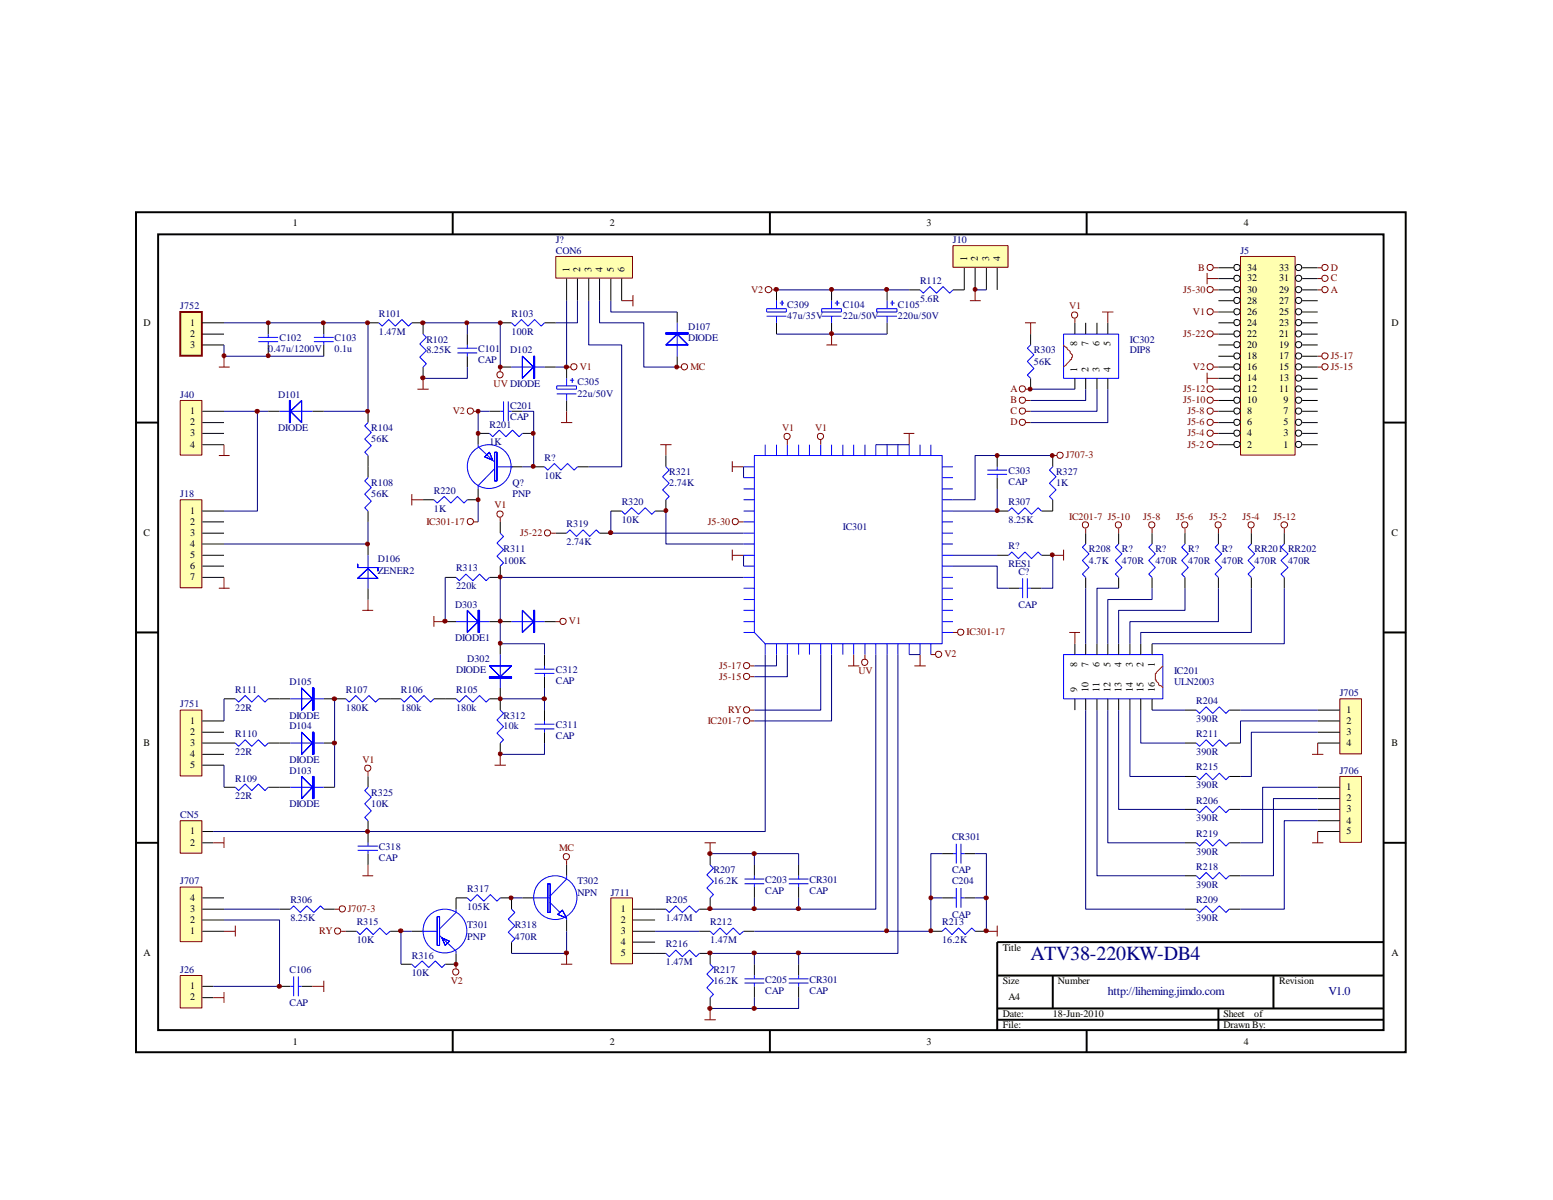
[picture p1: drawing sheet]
<svg xmlns="http://www.w3.org/2000/svg" width="279mm" height="216mm" viewBox="0 0 279 216" stroke-linecap="round" stroke-linejoin="round" font-family="sans-serif">
<g fill="none" stroke="#000" stroke-width=".35">
<path d="M24.5 38.2h228.4v151.1h-228.4zM81.4 38.2v4M138.5 38.2v4M195.5 38.2v4M28.4 42.2h220.5v143.1h-220.5zM24.5 76h3.9M249 76h4M24.5 113.8h3.9M249 113.8h4M24.5 151.6h3.9M249 151.6h4M179.4 175.5h69.6"/>
<path d="M189.4 175.5v5.9M229.1 175.5v5.9M249 169.5h-69.6v15.9M81.4 185.4v4M138.5 185.4v4M179.4 181.4h69.6M179.4 183.5h69.6M195.5 185.4v4M219.2 181.4v4"/>
</g>
<path d="M32.5 56.2h3.7v7.7h-3.7z" fill="#ffffb0"/>
<path d="M32.4 56.1h3.9v7.9h-3.9z" fill="none" stroke="#800000" stroke-width=".35"/>
<path d="M36.4 58.1h3.9M48.3 58.1v2M58.3 58.1v2M36.4 60.1h3.9M36.4 62.1h3.9M48.3 62.1v2M48.3 74h2M56.2 74h2.1M58.3 62.1v2" fill="none" stroke="#000" stroke-width=".18"/>
<path d="M46.5 60.7h3.5M46.5 61.5h3.5M48.3 60.1v.6M48.3 61.5v.6M50.3 74h5.9M56.5 60.7h3.5M56.5 61.5h3.5M58.3 60.1v.6M58.3 61.5v.6" fill="none" stroke="#00f" stroke-width=".18"/>
<path d="M52.1 72.1v3.9h.1v-3.9zM52.1 72.1v3.9h.1v-3.9z" fill="#00f" stroke="#00f" stroke-width=".18"/>
<path d="M52.2 74l2.1-1.9v3.9zM52.2 74l2.1-1.9v3.9z" fill-rule="evenodd" fill="#00f" stroke="#00f" stroke-width=".18"/>
<path d="M32.5 72.1h3.7v9.7h-3.7z" fill="#ffffb0"/>
<path d="M32.4 72.1h3.9v9.8h-3.9zM39.4 66h1.9M40.3 64.1v1.9M39.4 82h1.9M40.3 80v2" fill="none" stroke="#800000" stroke-width=".18"/>
<path d="M36.4 74h3.9M36.4 76h3.9M36.4 78h3.9M36.4 80h3.9" fill="none" stroke="#000" stroke-width=".18"/>
<path d="M40.3 58.1h25.9v15.9h-7.9M40.3 62.1v2h18M40.3 74h8" fill="none" stroke="#000080" stroke-width=".18"/>
<path d="M32.5 90h3.7v15.7h-3.7z" fill="#ffffb0"/>
<path d="M75.1 70h2M76.1 68.1v1.9M32.4 89.9h3.9v15.8h-3.9zM39.4 105.8h1.9M40.3 103.9v1.9M65.2 109.8h1.9M66.2 107.9v1.9" fill="none" stroke="#800000" stroke-width=".18"/>
<g fill="none" stroke="#000" stroke-width=".18">
<path d="M66.2 58.1h2M74.1 58.1h2v2M90 58.1h2M98 58.1h2M66.2 74v2M76.1 66v2.1M90 66h2M98 66h2M36.4 91.9h3.9M36.4 93.9h3.9M36.4 95.9h3.9M36.4 97.9h3.9"/>
<path d="M36.4 99.9h3.9M66.2 82v3.9M66.2 91.9v2M66.2 97.9v2M36.4 101.9h3.9M36.4 103.9h3.9M66.2 105.8v2.1"/>
</g>
<g fill="none" stroke="#00f" stroke-width=".18">
<path d="M68.2 58.1l.5 .6 1.2-1.2 1.2 1.2 1.2-1.2 1.2 1.2 .6-.6M92 58.1l.6 .6 1.2-1.2 1.2 1.2 1.2-1.2 1.2 1.2 .6-.6M66.2 76l-.6 .6 1.2 1.2-1.2 1.2 1.2 1.2-1.2 1.2 .6 .6M76.1 60.1l.6 .6-1.2 1.2 1.2 1.2-1.2 1.2 1.2 1.1-.6 .6M92 66h6M66.2 85.9l-.6 .6 1.2 1.2-1.2 1.2 1.2 1.3-1.2 1.2 .6 .5M66.2 99.9v5.9M133.8 99.9h1.9M133.8 97.9h1.9M133.8 95.9h1.9M133.8 93.9h1.9M133.8 91.9h1.9"/>
<path d="M133.8 89.9h1.9M133.8 88h1.9M133.8 85.9h1.9M133.8 84h1.9M135.7 82h33.8v33.8h-31.8l-2-2zM137.7 80v2M139.7 80v2M141.6 80v2M143.7 80v2M145.6 80v2M147.7 80v2M149.6 80v2"/>
<path d="M151.6 80v2M153.6 80v2M155.6 80v2M157.6 80v2M159.6 80v2M161.5 80v2M163.6 80v2M165.5 80v2M167.5 80v2M169.5 99.9h1.9M169.5 97.9h1.9M169.5 95.9h1.9"/>
<path d="M169.5 93.9h1.9M169.5 91.9h1.9M169.5 89.9h1.9M169.5 88h1.9M169.5 85.9h1.9M169.5 84h1.9M133.8 113.8h1.9M133.8 111.8h1.9M133.8 109.8h1.9M133.8 107.9h1.9M133.8 105.8h1.9M133.8 103.9h1.9"/>
<path d="M133.8 101.9h1.9M137.7 115.8v2M139.7 115.8v2M141.6 115.8v2M143.7 115.8v2M145.6 115.8v2M147.7 115.8v2M149.6 115.8v2M151.6 115.8v2M153.6 115.8v2M155.6 115.8v2M157.6 115.8v2"/>
<path d="M159.6 115.8v2M161.5 115.8v2M163.6 115.8v2M165.5 115.8v2M167.5 115.8v2M169.5 113.8h1.9M169.5 111.8h1.9M169.5 109.8h1.9M169.5 107.9h1.9M169.5 105.8h1.9M169.5 103.9h1.9M169.5 101.9h1.9"/>
</g>
<path d="M46.3 74v17.9h-6M66.2 93.9v4h-25.9" fill="none" stroke="#000080" stroke-width=".18"/>
<path d="M64.3 101.5v.6h3.7v.6v-.6h-3.7zM64.3 101.5v.6h3.7v.6v-.6h-3.7z" fill="#00f" stroke="#00f" stroke-width=".18"/>
<g fill="#00f" stroke="#00f" stroke-width=".18">
<path d="M64.3 104.1l1.9-1.8 1.8 1.8zM64.3 104.1l1.9-1.8 1.8 1.8z" fill-rule="evenodd"/>
<path d="M96 64.1v4h.2v-4zM96 64.1v4h.2v-4z" fill-rule="evenodd"/>
<path d="M94 64.1l2 1.9-2 2.1zM94 64.1l2 1.9-2 2.1z" fill-rule="evenodd"/>
</g>
<path d="M100.1 46.2h13.6v3.8h-13.6z" fill="#ffffb0"/>
<path d="M100 46.1h13.8v3.9h-13.8zM111.8 54.1h2.1M113.9 53.1v2" fill="none" stroke="#800000" stroke-width=".18"/>
<path d="M101.9 50.1v4M103.9 50.1v4M105.9 50.1v4M107.9 50.1v4M109.9 50.1v4M111.8 50.1v4M84.1 60.1v2M84.1 64.1v1.9" fill="none" stroke="#000" stroke-width=".18"/>
<circle cx="48.2" cy="64" r=".35" fill="#800000" stroke="#800000" stroke-width=".18"/>
<g fill="#800000" stroke="#800000" stroke-width=".18">
<circle cx="48.2" cy="58.1" r=".35"/>
<circle cx="58.2" cy="58.1" r=".35"/>
<circle cx="40.3" cy="64" r=".35"/>
<circle cx="66.1" cy="58.1" r=".35"/>
<circle cx="66.1" cy="74" r=".35"/>
<circle cx="66.1" cy="97.9" r=".35"/>
<circle cx="46.3" cy="74" r=".37"/>
<circle cx="76.1" cy="58.1" r=".37"/>
<circle cx="90" cy="58.1" r=".35"/>
<circle cx="76.1" cy="68" r=".37"/>
<circle cx="84" cy="58.1" r=".35"/>
</g>
<path d="M82.3 62.7h3.6M82.3 63.5h3.6M84.1 62.1v.6M84.1 63.5v.6" fill="none" stroke="#00f" stroke-width=".18"/>
<path d="M76.1 58.1h13.9v7.9M84.1 58.1v2M101.9 54.1v11.9h-1.9M103.9 54.1v4h-3.9M84.1 66v2.1h-8" fill="none" stroke="#000080" stroke-width=".18"/>
<path d="M110 161.6h3.7v11.7h-3.7z" fill="#ffffb0"/>
<path d="M126.7 151.6h2.1M127.8 151.6v2M109.9 161.5h3.9v11.9h-3.9zM177.5 167.6h1.9M179.4 166.5v2M126.7 183.5h2.1M127.8 181.4v2.1" fill="none" stroke="#800000" stroke-width=".18"/>
<g fill="none" stroke="#000" stroke-width=".18">
<path d="M127.8 153.6v2M135.7 155.6v2M135.7 159.6v1.9M143.7 155.6v2M143.7 159.6v1.9M169.5 153.6h1.9M173.5 153.6h1.9M113.9 163.6h5.9M113.9 165.5h4M113.9 167.6h4M113.9 169.5h4M113.9 171.5h5.9"/>
<path d="M125.8 167.6h2M125.8 171.5h2v2M127.8 161.5v2.1h-2M127.8 179.5v1.9M133.8 167.6h1.9M135.7 173.5v2M135.7 177.5v2M143.7 173.5v2M143.7 177.5v2M167.5 167.6h2M169.5 161.5h1.9M173.5 161.5h1.9"/>
<path d="M175.4 167.6h2.1"/>
</g>
<g fill="none" stroke="#00f" stroke-width=".18">
<path d="M127.8 155.6l.6 .6-1.2 1.2 1.2 1.2-1.2 1.2 1.2 1.2-.6 .5M133.9 158.2h3.6M133.9 159h3.6M135.7 157.6v.6M135.7 159v.6M141.9 158.2h3.6M141.9 159h3.6M143.7 157.6v.6M143.7 159v.6M171.4 153.6h.6M172 151.8v3.6M172 159.8v3.5"/>
<path d="M172.9 151.8v3.6M172.9 159.8v3.5M172.9 153.6h.6M119.8 163.6l.6 .6 1.2-1.2 1.2 1.2 1.2-1.2 1.2 1.2 .6-.6M119.8 171.5l.6 .6 1.2-1.2 1.2 1.2 1.2-1.2 1.2 1.2 .6-.6M127.8 167.6l.6 .5 1.1-1.1 1.2 1.1 1.2-1.1 1.2 1.1 .7-.5M127.8 173.5l.6 .6-1.2 1.2 1.2 1.1-1.2 1.3 1.2 1.2-.6 .6M133.9 176.1h3.6M133.9 176.9h3.6M135.7 175.5v.6M135.7 176.9v.6M141.9 176.1h3.6"/>
<path d="M141.9 176.9h3.6M143.7 175.5v.6M143.7 176.9v.6M169.5 167.6l.6-.6 1.2 1.1 1.2-1.1 1.2 1.1 1.1-1.1 .6 .6M171.4 161.5h.6M172.9 161.5h.6"/>
</g>
<g fill="none" stroke="#000080" stroke-width=".18">
<path d="M157.6 117.8v45.8h-29.8M159.6 117.8v49.8h-23.9M161.5 117.8v53.7h-33.7M127.8 153.6h15.9v2M135.7 153.6v2M169.5 153.6h-2v14h-7.9M175.4 153.6h2.1v14M117.9 167.6h7.9M135.7 161.5v2.1M135.7 171.5v2M135.7 179.5v1.9M143.7 179.5v1.9h-15.9"/>
<path d="M143.7 161.5v2.1M143.7 171.5v2M167.5 161.5h2M175.4 161.5h2.1"/>
</g>
<circle cx="127.7" cy="181.4" r=".37" fill="#800000" stroke="#800000" stroke-width=".18"/>
<g fill="#800000" stroke="#800000" stroke-width=".18">
<circle cx="135.7" cy="181.4" r=".37"/>
<circle cx="127.7" cy="153.6" r=".37"/>
<circle cx="135.7" cy="153.6" r=".37"/>
<circle cx="177.4" cy="167.5" r=".37"/>
<circle cx="177.4" cy="161.5" r=".37"/>
<circle cx="167.5" cy="161.5" r=".35"/>
</g>
<path d="M32.5 127.8h3.7v11.7h-3.7z" fill="#ffffb0"/>
<g fill="none" stroke="#800000" stroke-width=".18">
<path d="M101.9 66h.8M90 93.1v.8M78.1 110.8v2M78.1 111.8h2M100 111.8h.8M32.4 127.8h3.9v11.8h-3.9zM89 137.7h2M90 135.7v2"/>
<circle cx="103.2" cy="66" r=".57"/>
<circle cx="89.9" cy="92.5" r=".57"/>
<circle cx="101.3" cy="111.8" r=".57"/>
</g>
<g fill="none" stroke="#000" stroke-width=".18">
<path d="M90 93.9v2M80.1 111.8h1.9M80.1 103.9h1.9M88.1 111.8h3.9M90 101.9v2h-1.9M90 115.8v2M98 117.8v2M98 111.8h2M36.4 129.7h3.9M36.4 131.7h3.9M36.4 133.7h5.9M36.4 135.7h3.9"/>
<path d="M36.4 137.7h3.9M40.3 125.7h2M48.3 133.7h3.9M48.3 125.7h3.9M58.3 133.7h1.9M58.3 125.7h3.9M68.2 125.7h3.9M78.1 125.7h3.9M88.1 125.7h1.9M90 123.8v4M90 133.7v2M98 121.8v2"/>
<path d="M98 127.8v1.9M98 131.7v2M40.3 141.6h2M48.3 141.6h3.9M58.3 141.6h1.9"/>
</g>
<g fill="none" stroke="#00f" stroke-width=".18">
<path d="M90 95.9l.6 .6-1.2 1.2 1.2 1.2-1.2 1.2 1.2 1.2-.6 .6M82 103.9l.6 .6 1.2-1.2 1.3 1.2 1.2-1.2 1.2 1.2 .6-.6M82 111.8h6.1M90 117.8v6M92 111.8h6M98 119.8v.6M42.3 125.7l.6 .6 1.2-1.2 1.2 1.2 1.2-1.2 1.2 1.2 .6-.6M42.3 133.7l.6 .6 1.2-1.2 1.2 1.2 1.2-1.2 1.2 1.2 .6-.6M52.2 125.7h6.1M52.2 133.7h6.1M62.2 125.7l.6 .6 1.2-1.2 1.2 1.2 1.2-1.2 1.2 1.2 .6-.6M72.1 125.7l.6 .6 1.2-1.2 1.2 1.2 1.2-1.2 1.2 1.2 .6-.6"/>
<path d="M82 125.7l.6 .6 1.2-1.2 1.3 1.2 1.2-1.2 1.2 1.2 .6-.6M90 127.8l.6 .6-1.2 1.1 1.2 1.2-1.2 1.2 1.2 1.2-.6 .6M96.2 130.3h3.5M96.2 131.1h3.5M96.2 120.4h3.5M96.2 121.2h3.5M98 121.2v.6M98 129.7v.6M98 131.1v.6M42.3 141.6l.6 .6 1.2-1.1 1.2 1.1 1.2-1.1 1.2 1.1 .6-.6M52.2 141.6h6.1"/>
</g>
<path d="M56.2 123.8v4h.3v-4zM56.2 123.8v4h.3v-4z" fill="#00f" stroke="#00f" stroke-width=".18"/>
<g fill="#00f" stroke="#00f" stroke-width=".18">
<path d="M54.3 123.8l1.9 1.9-1.9 2.1zM54.3 123.8l1.9 1.9-1.9 2.1z" fill-rule="evenodd"/>
<path d="M56.2 131.7v4h.3v-4zM56.2 131.7v4h.3v-4z" fill-rule="evenodd"/>
<path d="M54.3 131.7l1.9 2-1.9 2zM54.3 131.7l1.9 2-1.9 2z" fill-rule="evenodd"/>
<path d="M56.2 139.7v4h.3v-4zM56.2 139.7v4h.3v-4z" fill-rule="evenodd"/>
<path d="M54.3 139.7l1.9 1.9-1.9 2.1zM54.3 139.7l1.9 1.9-1.9 2.1z" fill-rule="evenodd"/>
<path d="M88.1 121.8v.2h3.9v-.2zM88.1 121.8v.2h3.9v-.2z" fill-rule="evenodd"/>
<path d="M88.1 119.8h3.9l-2 2zM88.1 119.8h3.9l-2 2z" fill-rule="evenodd"/>
<path d="M86 109.8v4h.3v-4zM86 109.8v4h.3v-4z" fill-rule="evenodd"/>
<path d="M84.1 109.8l1.9 2-1.9 2zM84.1 109.8l1.9 2-1.9 2z" fill-rule="evenodd"/>
<path d="M96 109.8v4h.2v-4zM96 109.8v4h.2v-4z" fill-rule="evenodd"/>
<path d="M94 109.8l2 2-2 2zM94 109.8l2 2-2 2z" fill-rule="evenodd"/>
</g>
<path d="M80.1 103.9v7.9M133.8 103.9h-43.8v11.9h8v2M40.3 125.7v4M40.3 137.7v3.9M60.2 125.7v15.9M90 125.7h8v2.1M98 133.7v2h-8M98 123.8v1.9" fill="none" stroke="#000080" stroke-width=".18"/>
<g fill="#800000" stroke="#800000" stroke-width=".18">
<circle cx="97.9" cy="125.7" r=".37"/>
<circle cx="60.2" cy="125.7" r=".37"/>
<circle cx="90" cy="125.7" r=".35"/>
<circle cx="90" cy="135.6" r=".35"/>
<circle cx="60.2" cy="133.7" r=".37"/>
<circle cx="90" cy="115.7" r=".35"/>
<circle cx="90" cy="111.8" r=".35"/>
<circle cx="80.1" cy="111.8" r=".37"/>
<circle cx="90" cy="103.8" r=".35"/>
</g>
<path d="M223.3 46.2h9.6v35.6h-9.6z" fill="#ffffb0"/>
<path d="M223.2 46.1h9.8v35.8h-9.8z" fill="none" stroke="#800000" stroke-width=".18"/>
<g fill="none" stroke="#000" stroke-width=".18">
<path d="M219.2 58.1h2.8M219.2 56.1h2.8M219.2 54.1h2.8M219.2 52.2h2.8M219.2 50.1h2.8M219.2 48.2h2.8M234.3 58.1h2.8M234.3 56.1h2.8M234.3 54.1h2.8M234.3 52.2h2.8M234.3 50.1h2.8M234.3 48.2h2.8"/>
<path d="M219.2 78h2.8M219.2 76h2.8M219.2 74h2.8M219.2 72.1h2.8M219.2 70h2.8M219.2 68.1h2.8M219.2 66h2.8M219.2 64.1h2.8M219.2 62.1h2.8M219.2 60.1h2.8M234.3 78h2.8M234.3 76h2.8"/>
<path d="M234.3 74h2.8M234.3 72.1h2.8M234.3 70h2.8M234.3 68.1h2.8M234.3 66h2.8M234.3 64.1h2.8M234.3 62.1h2.8M234.3 60.1h2.8M219.2 80h2.8M234.3 80h2.8"/>
<circle cx="222.5" cy="48.1" r=".57"/>
<circle cx="222.5" cy="50.1" r=".57"/>
<circle cx="222.5" cy="56.1" r=".57"/>
<circle cx="222.5" cy="54" r=".57"/>
<circle cx="222.5" cy="52.1" r=".57"/>
<circle cx="222.5" cy="58" r=".57"/>
<circle cx="233.6" cy="48.1" r=".57"/>
<circle cx="233.6" cy="54" r=".57"/>
<circle cx="233.6" cy="50.1" r=".57"/>
<circle cx="233.6" cy="56.1" r=".57"/>
<circle cx="233.6" cy="52.1" r=".57"/>
<circle cx="233.6" cy="58" r=".57"/>
<circle cx="222.5" cy="66" r=".57"/>
<circle cx="222.5" cy="70" r=".57"/>
<circle cx="222.5" cy="77.9" r=".57"/>
<circle cx="222.5" cy="73.9" r=".57"/>
<circle cx="222.5" cy="62" r=".57"/>
<circle cx="222.5" cy="76" r=".57"/>
<circle cx="222.5" cy="64" r=".57"/>
<circle cx="222.5" cy="68" r=".57"/>
<circle cx="222.5" cy="72" r=".57"/>
<circle cx="222.5" cy="60.1" r=".57"/>
<circle cx="222.5" cy="80" r=".57"/>
<circle cx="233.6" cy="70" r=".57"/>
<circle cx="233.6" cy="77.9" r=".57"/>
<circle cx="233.6" cy="73.9" r=".57"/>
<circle cx="233.6" cy="66" r=".57"/>
<circle cx="233.6" cy="62" r=".57"/>
<circle cx="233.6" cy="76" r=".57"/>
<circle cx="233.6" cy="72" r=".57"/>
<circle cx="233.6" cy="60.1" r=".57"/>
<circle cx="233.6" cy="68" r=".57"/>
<circle cx="233.6" cy="80" r=".57"/>
<circle cx="233.6" cy="64" r=".57"/>
</g>
<path d="M241.1 139.8h3.8v11.7h-3.8z" fill="#ffffb0"/>
<path d="M241 139.7h3.9v11.9h-3.9z" fill="none" stroke="#800000" stroke-width=".18"/>
<path d="M237.1 141.6h3.9M237.1 143.7h3.9M237.1 145.6h3.9M237.1 147.7h3.9M237.1 149.6h3.9" fill="none" stroke="#000" stroke-width=".18"/>
<path d="M241.1 125.8h3.8v9.8h-3.8z" fill="#ffffb0"/>
<path d="M241 125.7h3.9v9.9h-3.9z" fill="none" stroke="#800000" stroke-width=".18"/>
<path d="M237.1 127.8h3.9M237.1 129.7h3.9M237.1 131.7h3.9M237.1 133.7h3.9" fill="none" stroke="#000" stroke-width=".18"/>
<path d="M171.5 44.3h9.8v3.7h-9.8z" fill="#ffffb0"/>
<path d="M171.4 44.2h10v3.9h-10z" fill="none" stroke="#800000" stroke-width=".18"/>
<path d="M173.5 48.2v4M175.4 48.2v4M177.5 48.2v4M179.4 48.2v4" fill="none" stroke="#000" stroke-width=".18"/>
<path d="M32.5 159.7h3.7v9.6h-3.7z" fill="#ffffb0"/>
<path d="M32.4 159.6h3.9v9.8h-3.9z" fill="none" stroke="#800000" stroke-width=".18"/>
<path d="M36.4 167.6h3.9M36.4 165.5h3.9M36.4 163.6h3.9M36.4 161.5h3.9" fill="none" stroke="#000" stroke-width=".18"/>
<path d="M32.5 147.7h3.7v5.7h-3.7z" fill="#ffffb0"/>
<path d="M32.4 147.7h3.9v5.8h-3.9z" fill="none" stroke="#800000" stroke-width=".18"/>
<path d="M36.4 149.6h2M36.4 151.6h2" fill="none" stroke="#000" stroke-width=".18"/>
<path d="M32.5 175.6h3.7v5.7h-3.7z" fill="#ffffb0"/>
<g fill="none" stroke="#800000" stroke-width=".18">
<path d="M138.9 52.2h.8M174.5 54.1h1.9M175.4 52.2v1.9M184.4 58.1h2M185.4 58.1v2M193.4 57.3v.8M198.3 56.1h2M199.3 56.1v2M217.2 49.1v2M217.2 50.1h2M218.4 52.2h.8M218.4 56.1h.8"/>
<path d="M218.4 48.2h.8M237.1 52.2h.7M237.1 50.1h.7M237.1 48.2h.7M85.3 74h.7M90 66v.9M100.9 76h2.1M101.9 74v2M121.8 66h.8M141.6 79.2v.8M147.7 79.2v.8M148.7 62.1h1.9"/>
<path d="M149.6 60.1v2M162.6 78h1.9M163.6 78v2M184.6 70h.8M184.6 76h.8M184.6 74h.8M184.6 72.1h.8M217.2 67.1v1.9M217.2 68.1h2M218.4 70h.8M218.4 78h.8M218.4 76h.8"/>
<path d="M218.4 74h.8M218.4 72.1h.8M218.4 66h.8M218.4 60.1h.8M237.1 66h.7M237.1 64.1h.7M74.1 88.9v2M74.1 89.9h2M85.3 93.9h.7M99.1 95.9h.9M118.8 80h2M119.8 80v2"/>
<path d="M131.7 83v1.9M131.7 98.9v1.9M131.7 84h2.1M131.7 99.9h2.1M132.9 93.9h.9M189.4 99.9h1.9M189.4 82h.8M191.3 98.9v1.9M195.3 95.1v.8M201.3 95.1v.8M207.3 95.1v.8M213.2 95.1v.8"/>
<path d="M218.4 80h.8M219.2 95.1v.8M225.1 95.1v.8M231.1 95.1v.8M135 119.8h.7M152.6 119.8h2M153.6 117.8v2M155.6 117.8v.8M164.5 119.8h2M165.5 117.8v2M167.5 117.8h.8M171.4 113.8h.9"/>
<path d="M192.4 113.8h1.9M193.4 113.8v2M66.2 138.9v.8M135 121.8h.7M135 129.7h.7M135 127.8h.7M236.1 135.7h2M237.1 133.7v2M38.4 151.6h1.9M40.3 150.6v2M65.2 157.6h1.9M66.2 155.6v2"/>
<path d="M101.9 154.8v.8M236.1 151.6h2M237.1 149.6v2M32.4 175.5h3.9v5.9h-3.9zM38.4 179.5h1.9M40.3 178.5v1.9M40.3 167.6h2M42.3 166.5v2M56.2 177.5h2.1M58.3 176.4v2.1M60.2 163.6h.8M61.4 167.6h.8"/>
<path d="M82 173.5v.8M100.9 173.5h2.1M101.9 171.5v2"/>
<circle cx="138.3" cy="52.1" r=".58"/>
<circle cx="193.3" cy="56.7" r=".57"/>
<circle cx="217.7" cy="48.1" r=".57"/>
<circle cx="217.7" cy="56.1" r=".57"/>
<circle cx="217.7" cy="52.1" r=".57"/>
<circle cx="238.4" cy="48.1" r=".57"/>
<circle cx="238.4" cy="50.1" r=".57"/>
<circle cx="238.4" cy="52.1" r=".57"/>
<circle cx="84.6" cy="73.9" r=".57"/>
<circle cx="89.9" cy="67.4" r=".57"/>
<circle cx="123.1" cy="66" r=".57"/>
<circle cx="141.6" cy="78.5" r=".57"/>
<circle cx="147.6" cy="78.5" r=".57"/>
<circle cx="183.9" cy="70" r=".57"/>
<circle cx="183.9" cy="73.9" r=".57"/>
<circle cx="183.9" cy="76" r=".57"/>
<circle cx="183.9" cy="72" r=".57"/>
<circle cx="217.7" cy="70" r=".57"/>
<circle cx="217.7" cy="66" r=".57"/>
<circle cx="217.7" cy="73.9" r=".57"/>
<circle cx="217.7" cy="77.9" r=".57"/>
<circle cx="217.7" cy="76" r=".57"/>
<circle cx="217.7" cy="60.1" r=".57"/>
<circle cx="217.7" cy="72" r=".57"/>
<circle cx="217.7" cy="80" r=".57"/>
<circle cx="238.4" cy="66" r=".57"/>
<circle cx="238.4" cy="64" r=".57"/>
<circle cx="84.6" cy="93.8" r=".57"/>
<circle cx="98.5" cy="95.9" r=".57"/>
<circle cx="132.3" cy="93.8" r=".57"/>
<circle cx="190.7" cy="81.9" r=".57"/>
<circle cx="195.3" cy="94.4" r=".57"/>
<circle cx="201.2" cy="94.4" r=".57"/>
<circle cx="207.2" cy="94.4" r=".57"/>
<circle cx="213.1" cy="94.4" r=".57"/>
<circle cx="219.1" cy="94.4" r=".57"/>
<circle cx="225.1" cy="94.4" r=".57"/>
<circle cx="231.1" cy="94.4" r=".58"/>
<circle cx="134.3" cy="119.8" r=".57"/>
<circle cx="155.6" cy="119.2" r=".57"/>
<circle cx="168.8" cy="117.7" r=".57"/>
<circle cx="172.8" cy="113.7" r=".57"/>
<circle cx="66.1" cy="138.2" r=".57"/>
<circle cx="134.3" cy="127.7" r=".57"/>
<circle cx="134.3" cy="129.7" r=".57"/>
<circle cx="134.3" cy="121.7" r=".57"/>
<circle cx="101.9" cy="154.1" r=".57"/>
<circle cx="60.7" cy="167.5" r=".57"/>
<circle cx="61.6" cy="163.5" r=".57"/>
<circle cx="82" cy="174.9" r=".57"/>
</g>
<g fill="none" stroke="#000" stroke-width=".18">
<path d="M121.8 56.1v2M139.7 52.2v1.9M139.7 58.1v2M149.6 52.2v1.9M149.6 58.1v2M159.6 52.2v1.9M159.6 58.1v2M163.6 52.2h1.9M171.4 52.2h2.1M193.4 58.1v2M195.3 58.1v2M197.4 58.1v2"/>
<path d="M199.3 58.1v2M88.1 78h-2.1v2M88.1 74h1.9M92 74h2M94 78h2M101.9 66v2.1M101.9 72.1v1.9M121.8 64.1v1.9M185.4 60.1v2M185.4 68.1v1.9M193.4 68.1v1.9M195.3 68.1v1.9"/>
<path d="M197.4 68.1v1.9M199.3 68.1v1.9M76.1 89.9h2M86 88v1.9h-1.9M92 84h2M96 84h2M100 95.9h1.9M103.9 84h2M107.9 95.9h2M109.9 91.9h1.9M119.8 89.9v2h-1.9M119.8 82v2"/>
<path d="M179.4 91.9h2M179.4 99.9h2M179.4 82v2M179.4 85.9v2.1M187.4 99.9h2M189.4 89.9v2h-2M189.4 82v2M195.3 95.9v2M201.3 95.9v2M207.3 95.9v2M213.2 95.9v2M219.2 95.9v2"/>
<path d="M225.1 95.9v2M231.1 95.9v2M181.4 105.8h2M185.4 105.8h2M193.4 115.8v2M195.3 103.9v1.9M195.3 115.8v2M197.4 115.8v2M199.3 115.8v2M201.3 103.9v1.9M201.3 115.8v2M203.3 115.8v2"/>
<path d="M205.2 115.8v2M207.3 103.9v1.9M207.3 115.8v2M213.2 103.9v1.9M219.2 103.9v1.9M225.1 103.9v1.9M231.1 103.9v1.9M66.2 139.7v1.9M193.4 125.7v2.1M195.3 125.7v2.1M197.4 125.7v2.1M199.3 125.7v2.1"/>
<path d="M201.3 125.7v2.1M203.3 125.7v2.1M205.2 125.7v2.1M207.3 125.7v2.1M213.2 127.8h2M213.2 133.7h2M213.2 139.7h2M221.1 127.8h2.1M221.1 133.7h2.1M221.1 139.7h2.1M66.2 147.7v3.9M66.2 153.6v2"/>
<path d="M101.9 155.6v2M213.2 145.6h2M213.2 151.6h2M213.2 157.6h2M221.1 145.6h2.1M221.1 151.6h2.1M221.1 157.6h2.1M36.4 177.5h2M36.4 179.5h2M50.3 177.5h1.9M50.3 163.6h1.9M54.3 177.5h1.9"/>
<path d="M58.3 163.6h1.9M62.2 167.6h2M70.2 167.6h1.9M72.1 173.5h2M74.1 167.6h2M82 171.5v2h-1.9M84.1 161.5h-2.1v2.1M90 161.5h2v2.1M92 169.5v2M94 161.5h2M101.9 165.5v2.1M213.2 163.6h2"/>
<path d="M221.1 163.6h2.1"/>
</g>
<g fill="none" stroke="#000080" stroke-width=".18">
<path d="M105.9 54.1v8h5.9v21.9h-5.9M107.9 54.1v4h7.9v7.9h6M109.9 54.1v2h11.9M139.7 52.2h23.9M175.4 52.2h2.1M88.1 74h-2.1v4M94 74h2v10h-2M139.7 60.1h19.9M185.4 70h8M195.3 70v2.1h-9.9M197.4 70v4h-12M199.3 70v6h-13.9"/>
<path d="M86 89.9v4M109.9 91.9v4h23.9M119.8 91.9v6h14M133.8 84v1.9M133.8 99.9v2M157.6 80h6M171.4 99.9h8M179.4 88v3.9h-8M189.4 99.9v5.9h-2M189.4 82h-14v7.9h-4M137.7 117.8v31.8h-99.3M139.7 117.8v2h-4"/>
<path d="M141.6 117.8v4h-5.9M147.7 117.8v10h-12M149.6 117.8v11.9h-13.9M163.6 117.8h1.9M171.4 101.9h8v3.9h2M195.3 105.8v10M201.3 105.8h-3.9v10M207.3 105.8v2.1h-8v7.9M213.2 105.8v4h-11.9v6M219.2 105.8v6h-15.9v4M225.1 105.8v8h-19.9v2M231.1 105.8v10h-23.8"/>
<path d="M195.3 127.8v35.8h17.9M197.4 127.8v29.8h15.8M199.3 127.8v23.8h13.9M201.3 127.8v17.8h11.9M203.3 127.8v11.9h9.9M205.2 127.8v5.9h8M207.3 127.8h5.9M223.2 127.8h13.9M237.1 129.7h-13.9v4M237.1 131.7h-12v8h-1.9M223.2 145.6h13.9M237.1 141.6h-9.9v10h-4"/>
<path d="M237.1 143.7h-8v13.9h-5.9M237.1 147.7h-6v15.9h-7.9M40.3 165.5h10v12h-11.9M40.3 163.6h10M74.1 167.6h-2v5.9M92 161.5h2M101.9 167.6v3.9h-9.9"/>
</g>
<g fill="none" stroke="#00f" stroke-width=".18">
<path d="M121.8 58.1v6M137.9 56.9h3.6M137.9 55.5h3.6v.6h-3.6zM139.7 54.1v1.4M139.7 56.9v1.2M140.3 54.5h.8M140.7 54.1v.8M147.8 56.9h3.6M147.8 55.5h3.6v.6h-3.6zM149.6 54.1v1.4M149.6 56.9v1.2M150.2 54.5h.8"/>
<path d="M150.6 54.1v.8M157.7 55.5h3.7v.6h-3.7zM157.7 56.9h3.7M159.6 54.1v1.4M159.6 56.9v1.2M160.2 54.5h.8M160.5 54.1v.8M165.5 52.2l.6 .5 1.2-1.1 1.2 1.1 1.2-1.1 1.2 1.1 .5-.5M88.1 78l.5 .6 1.2-1.2 1.2 1.2 1.2-1.2 1.2 1.2 .6-.6M90 74h.6M90.6 72.2v3.6M91.4 74h.6"/>
<path d="M91.4 72.2v3.6M100.2 69.4h3.5v.6h-3.5zM100.2 70.9h3.5M101.9 68.1v1.3M101.9 70.9v1.2M102.5 68.4h.8M103 68.1v.7M185.4 62.1l-.6 .6 1.2 1.1-1.2 1.2 1.2 1.3-1.2 1.2 .6 .6M191.3 60.1h10v8h-10zM78.1 89.9l.6 .6 1.2-1.2 1.2 1.2 1.2-1.2 1.2 1.2 .6-.6M86 80v.3l3 2.8M89 84.3l-3 3.1v.6"/>
<path d="M89.4 84h2.8M98 84l.6 .6 1.1-1.2 1.2 1.2 1.2-1.2 1.2 1.2 .6-.6M101.9 95.9l.6-.6 1.2 1.2 1.2-1.2 1.2 1.2 1.2-1.2 .6 .6M111.8 91.9l.6 .6 1.2-1.1 1.3 1.1 1.2-1.1 1.2 1.1 .6-.6M119.8 84l.6 .6-1.2 1.2 1.2 1.2-1.2 1.1 1.2 1.2-.6 .6M177.6 84.6h3.6M177.6 85.3h3.6M179.4 84v.6M179.4 85.3v.6M181.4 99.9l.6-.6 1.2 1.2 1.2-1.2 1.2 1.2 1.2-1.2 .6 .6M181.4 91.9l.6-.5 1.2 1.1 1.2-1.1 1.2 1.1 1.2-1.1 .6 .5M189.4 84l-.6 .6 1.2 1.2-1.2 1.2 1.2 1.1-1.2 1.2 .6 .6"/>
<path d="M195.3 97.9l-.6 .6 1.2 1.2-1.2 1.1 1.2 1.3-1.2 1.2 .6 .6M201.3 97.9l-.6 .6 1.1 1.2-1.1 1.1 1.1 1.3-1.1 1.2 .6 .6M207.3 97.9l-.6 .6 1.2 1.2-1.2 1.1 1.2 1.3-1.2 1.2 .6 .6M213.2 97.9l-.6 .6 1.2 1.2-1.2 1.1 1.2 1.3-1.2 1.2 .6 .6M219.2 97.9l-.6 .6 1.2 1.2-1.2 1.1 1.2 1.3-1.2 1.2 .6 .6M225.1 97.9l-.6 .6 1.2 1.2-1.2 1.1 1.2 1.3-1.2 1.2 .6 .6M231.1 97.9l-.6 .6 1.2 1.2-1.2 1.1 1.2 1.3-1.2 1.2 .6 .6M183.4 105.8h.6M184 104.1v3.5M184.8 105.8h.6M184.8 104.1v3.5M191.3 117.8h17.9v7.9h-17.9z"/>
<path d="M215.2 127.8l.6 .6 1.2-1.2 1.2 1.2 1.2-1.2 1.2 1.2 .5-.6M215.2 133.7l.6 .6 1.2-1.2 1.2 1.2 1.2-1.2 1.2 1.2 .5-.6M215.2 139.7l.6 .6 1.2-1.2 1.2 1.2 1.2-1.2 1.2 1.2 .5-.6M64.3 152.2h3.7M64.3 153h3.7M66.2 141.6l-.6 .6 1.2 1.2-1.2 1.2 1.2 1.3-1.2 1.2 .6 .6M66.2 151.6v.6M66.2 153v.6M101.9 157.6v.6l-2.9 3M215.2 145.6l.6 .6 1.2-1.2 1.2 1.2 1.2-1.2 1.2 1.2 .5-.6M215.2 151.6l.6 .6 1.2-1.2 1.2 1.2 1.2-1.2 1.2 1.2 .5-.6M215.2 157.6l.6 .6 1.2-1.2 1.2 1.2 1.2-1.2 1.2 1.2 .5-.6"/>
<path d="M52.2 163.6l.6-.6 1.2 1.2 1.2-1.2 1.3 1.2 1.2-1.2 .6 .6M52.2 177.5h.6M52.8 175.7v3.5M53.7 177.5h.6M53.7 175.7v3.5M64.2 167.6l.6 .5 1.2-1.1 1.1 1.1 1.2-1.1 1.2 1.1 .7-.5M74.1 173.5l.6 .6 1.2-1.2 1.2 1.2 1.2-1.2 1.2 1.2 .6-.6M75.9 167.6h2.8M79.1 168.3l2.9 2.8v.4M82 163.6v.6l-2.9 2.9M84.1 161.5l.6 .6 1.2-1.1 1.1 1.1 1.2-1.1 1.2 1.1 .6-.6M92 163.6l.6 .6-1.2 1.2 1.2 1.1-1.2 1.2 1.2 1.2-.6 .6"/>
<path d="M96 161.5h3M99 162.4l1.8 1.8M101.9 165.2v.3M215.2 163.6l.6 .6 1.2-1.2 1.2 1.2 1.2-1.2 1.2 1.2 .5-.6"/>
<circle cx="88" cy="83.9" r="4"/>
<circle cx="80" cy="167.5" r="4"/>
<circle cx="99.9" cy="161.5" r="3.9"/>
</g>
<path d="M191.3 62.1l.2 .2 .4 .2 .2 .4 .4 .3v.3l.3 .2v.1h.2l-.2 .9h-.3v.2l-1.2 1.1M209.2 119.8l-.9 .9a1.42 1.42 0 0 0-.4 1.5v.1h.1v.3l.4 .3v.3l.2 .2h.3l.3 .4" fill="none" stroke="#f00" stroke-width=".18"/>
<circle cx="185.3" cy="70" r=".35" fill="#800000" stroke="#800000" stroke-width=".18"/>
<g fill="#800000" stroke="#800000" stroke-width=".18">
<circle cx="101.9" cy="66" r=".37"/>
<circle cx="127.7" cy="163.5" r=".37"/>
<circle cx="135.7" cy="163.5" r=".37"/>
<circle cx="143.6" cy="163.5" r=".37"/>
<circle cx="127.7" cy="171.4" r=".37"/>
<circle cx="143.6" cy="171.4" r=".37"/>
<circle cx="135.7" cy="171.4" r=".37"/>
<circle cx="167.5" cy="167.5" r=".35"/>
<circle cx="159.5" cy="167.5" r=".35"/>
<circle cx="119.8" cy="91.9" r=".35"/>
<circle cx="90" cy="66" r=".35"/>
<circle cx="189.3" cy="99.8" r=".35"/>
<circle cx="66.1" cy="149.6" r=".35"/>
<circle cx="109.9" cy="95.8" r=".37"/>
<circle cx="175.4" cy="52.1" r=".35"/>
<circle cx="159.5" cy="52.1" r=".35"/>
<circle cx="149.6" cy="52.1" r=".35"/>
<circle cx="149.6" cy="60" r=".35"/>
<circle cx="139.7" cy="52.1" r=".37"/>
<circle cx="82" cy="173.5" r=".35"/>
<circle cx="91.9" cy="161.5" r=".35"/>
<circle cx="101.9" cy="171.4" r=".37"/>
<circle cx="72.1" cy="167.5" r=".37"/>
<circle cx="121.7" cy="66" r=".35"/>
<circle cx="50.3" cy="177.5" r=".37"/>
<circle cx="179.4" cy="81.9" r=".35"/>
<circle cx="179.4" cy="91.9" r=".35"/>
<circle cx="189.3" cy="81.9" r=".35"/>
<circle cx="95.9" cy="83.9" r=".35"/>
<circle cx="86" cy="89.9" r=".35"/>
<circle cx="95.9" cy="78" r=".35"/>
<circle cx="86" cy="74" r=".35"/>
<circle cx="86" cy="78" r=".35"/>
</g>
<g fill="#00f" stroke="#00f" stroke-width=".18">
<path d="M119.8 59.9v.2h4v-.2zM119.8 59.9v.2h4v-.2z" fill-rule="evenodd"/>
<path d="M119.8 62.1l2-2 2 2zM119.8 62.1l2-2 2 2z" fill-rule="evenodd"/>
<path d="M98.6 159v5.2h.4v-5.2zM98.6 159v5.2h.4v-5.2z" fill-rule="evenodd"/>
<path d="M100.3 164.5l1.6 .7-.7-1.5zM100.3 164.5l1.6 .7-.7-1.5z" fill-rule="evenodd"/>
<path d="M78.7 164.9v5.2h.4v-5.2zM78.7 164.9v5.2h.4v-5.2z" fill-rule="evenodd"/>
<path d="M79.5 168.7l.6 1.4 .8-.8zM79.5 168.7l.6 1.4 .8-.8z" fill-rule="evenodd"/>
<path d="M89 81.4v5.1h.4v-5.1zM89 81.4v5.1h.4v-5.1z" fill-rule="evenodd"/>
<path d="M87.2 82.2l1.4 .6-.5-1.4zM87.2 82.2l1.4 .6-.5-1.4z" fill-rule="evenodd"/>
</g>
<text font-size="3.6" fill="#000080" x="185.4" y="172.6">ATV38-220KW-DB4</text>
<g font-size="2.2" fill="#000080">
<text x="199.3" y="179.1">http://liheming.jimdo.com</text>
<text x="239" y="179.1">V1.0</text>
</g>
<g font-size="1.8">
<text x="52.7" y="40.7">1</text>
<text x="109.7" y="40.7">2</text>
<text x="166.7" y="40.7">3</text>
<text x="223.8" y="40.7">4</text>
<text x="174" y="47" transform="rotate(-90 174 47)">1</text>
<text x="175.9" y="47" transform="rotate(-90 175.9 47)">2</text>
<text x="178" y="47" transform="rotate(-90 178 47)">3</text>
<text x="179.9" y="47" transform="rotate(-90 179.9 47)">4</text>
<text x="102.4" y="48.9" transform="rotate(-90 102.4 48.9)">1</text>
<text x="104.4" y="48.9" transform="rotate(-90 104.4 48.9)">2</text>
<text x="106.4" y="48.9" transform="rotate(-90 106.4 48.9)">3</text>
<text x="108.4" y="48.9" transform="rotate(-90 108.4 48.9)">4</text>
<text x="110.4" y="48.9" transform="rotate(-90 110.4 48.9)">5</text>
<text x="112.4" y="48.9" transform="rotate(-90 112.4 48.9)">6</text>
<text x="224.4" y="52.7">30</text>
<text x="224.4" y="50.6">32</text>
<text x="224.4" y="48.7">34</text>
<text x="230.1" y="52.7">29</text>
<text x="230.1" y="50.6">31</text>
<text x="230.1" y="48.7">33</text>
<text x="25.8" y="58.6">D</text>
<text x="34.2" y="58.6">1</text>
<text x="224.4" y="58.6">24</text>
<text x="224.4" y="56.6">26</text>
<text x="224.4" y="54.6">28</text>
<text x="230.1" y="58.6">23</text>
<text x="230.1" y="56.6">25</text>
<text x="230.1" y="54.6">27</text>
<text x="250.4" y="58.6">D</text>
<text x="34.2" y="60.6">2</text>
<text x="34.2" y="62.6">3</text>
<text x="193.8" y="62.3" transform="rotate(-90 193.8 62.3)">8</text>
<text x="195.8" y="62.3" transform="rotate(-90 195.8 62.3)">7</text>
<text x="197.8" y="62.3" transform="rotate(-90 197.8 62.3)">6</text>
<text x="199.8" y="62.3" transform="rotate(-90 199.8 62.3)">5</text>
<text x="224.4" y="64.6">18</text>
<text x="224.4" y="62.6">20</text>
<text x="224.4" y="60.6">22</text>
<text x="230.1" y="64.6">17</text>
<text x="230.1" y="62.6">19</text>
<text x="230.1" y="60.6">21</text>
<text x="193.8" y="66.9" transform="rotate(-90 193.8 66.9)">1</text>
<text x="195.8" y="66.9" transform="rotate(-90 195.8 66.9)">2</text>
<text x="197.8" y="66.9" transform="rotate(-90 197.8 66.9)">3</text>
<text x="199.8" y="66.9" transform="rotate(-90 199.8 66.9)">4</text>
<text x="224.4" y="70.5">12</text>
<text x="224.4" y="68.6">14</text>
<text x="224.4" y="66.5">16</text>
<text x="230.1" y="70.5">11</text>
<text x="230.1" y="68.6">13</text>
<text x="230.1" y="66.5">15</text>
<text x="34.2" y="74.5">1</text>
<text x="34.2" y="76.5">2</text>
<text x="224.4" y="76.5">6</text>
<text x="224.4" y="74.5">8</text>
<text x="224.4" y="72.6">10</text>
<text x="230.9" y="76.5">5</text>
<text x="230.9" y="74.5">7</text>
<text x="230.9" y="72.6">9</text>
<text x="34.2" y="78.5">3</text>
<text x="34.2" y="80.5">4</text>
<text x="224.4" y="80.5">2</text>
<text x="224.4" y="78.5">4</text>
<text x="230.9" y="80.5">1</text>
<text x="230.9" y="78.5">3</text>
<text x="34.2" y="92.5">1</text>
<text x="34.2" y="94.4">2</text>
<text x="25.8" y="96.4">C</text>
<text x="34.2" y="96.4">3</text>
<text x="34.2" y="98.4">4</text>
<text x="34.2" y="100.4">5</text>
<text x="250.4" y="96.4">C</text>
<text x="34.2" y="102.4">6</text>
<text x="34.2" y="104.4">7</text>
<text x="193.8" y="120" transform="rotate(-90 193.8 120)">8</text>
<text x="195.8" y="120" transform="rotate(-90 195.8 120)">7</text>
<text x="197.8" y="120" transform="rotate(-90 197.8 120)">6</text>
<text x="199.8" y="120" transform="rotate(-90 199.8 120)">5</text>
<text x="201.8" y="120" transform="rotate(-90 201.8 120)">4</text>
<text x="203.8" y="120" transform="rotate(-90 203.8 120)">3</text>
<text x="205.7" y="120" transform="rotate(-90 205.7 120)">2</text>
<text x="207.8" y="120" transform="rotate(-90 207.8 120)">1</text>
<text x="193.8" y="124.5" transform="rotate(-90 193.8 124.5)">9</text>
<text x="195.8" y="124.5" transform="rotate(-90 195.8 124.5)">10</text>
<text x="197.8" y="124.5" transform="rotate(-90 197.8 124.5)">11</text>
<text x="199.8" y="124.5" transform="rotate(-90 199.8 124.5)">12</text>
<text x="201.8" y="124.5" transform="rotate(-90 201.8 124.5)">13</text>
<text x="203.8" y="124.5" transform="rotate(-90 203.8 124.5)">14</text>
<text x="205.7" y="124.5" transform="rotate(-90 205.7 124.5)">15</text>
<text x="207.8" y="124.5" transform="rotate(-90 207.8 124.5)">16</text>
<text x="34.2" y="130.2">1</text>
<text x="242.2" y="128.3">1</text>
<text x="242.2" y="130.2">2</text>
<text x="25.8" y="134.2">B</text>
<text x="34.2" y="132.2">2</text>
<text x="34.2" y="134.2">3</text>
<text x="34.2" y="136.2">4</text>
<text x="242.2" y="132.2">3</text>
<text x="242.2" y="134.2">4</text>
<text x="250.4" y="134.2">B</text>
<text x="34.2" y="138.2">5</text>
<text x="242.2" y="142.2">1</text>
<text x="242.2" y="144.2">2</text>
<text x="242.2" y="146.1">3</text>
<text x="242.2" y="148.2">4</text>
<text x="34.2" y="150.1">1</text>
<text x="34.2" y="152.1">2</text>
<text x="242.2" y="150.1">5</text>
<text x="34.2" y="166">2</text>
<text x="34.2" y="164.1">3</text>
<text x="34.2" y="162.1">4</text>
<text x="111.7" y="164.1">1</text>
<text x="111.7" y="166">2</text>
<text x="25.8" y="172">A</text>
<text x="34.2" y="168.1">1</text>
<text x="111.7" y="168.1">3</text>
<text x="111.7" y="170">4</text>
<text x="111.7" y="172">5</text>
<text x="180.4" y="171">Title</text>
<text x="250.4" y="172">A</text>
<text x="34.2" y="178">1</text>
<text x="180.4" y="177">Size</text>
<text x="190.3" y="177">Number</text>
<text x="230.1" y="177">Revision</text>
<text x="34.2" y="180">2</text>
<text x="180.4" y="183">Date:</text>
<text x="180.4" y="185">File:</text>
<text x="181.4" y="180">A4</text>
<text x="189.4" y="183">18-Jun-2010</text>
<text x="220.1" y="183">Sheet</text>
<text x="220.1" y="185">Drawn By:</text>
<text x="225.6" y="183">of</text>
<text x="52.7" y="188">1</text>
<text x="109.7" y="188">2</text>
<text x="166.7" y="188">3</text>
<text x="223.8" y="188">4</text>
</g>
<g font-size="1.8" fill="#000080">
<text x="100" y="43.7">J?</text>
<text x="100" y="45.7">CON6</text>
<text x="171.4" y="43.7">J10</text>
<text x="223.2" y="45.7">J5</text>
<text x="165.5" y="51.1">R112</text>
<text x="32.4" y="55.6">J752</text>
<text x="68.2" y="57.1">R101</text>
<text x="92" y="57.1">R103</text>
<text x="123.8" y="59.4">D107</text>
<text x="141.6" y="55.5">C309</text>
<text x="141.6" y="57.4">47u/35V</text>
<text x="151.6" y="55.5">C104</text>
<text x="151.6" y="57.4">22u/50V</text>
<text x="161.5" y="55.5">C105</text>
<text x="161.5" y="57.4">220u/50V</text>
<text x="165.5" y="54.3">5.6R</text>
<text x="48.3" y="63.4">0.47u/1200V</text>
<text x="50.3" y="61.4">C102</text>
<text x="60.2" y="61.4">C103</text>
<text x="60.2" y="63.4">0.1u</text>
<text x="68.2" y="60.2">1.47M</text>
<text x="76.7" y="61.6">R102</text>
<text x="76.7" y="63.6">8.25K</text>
<text x="86" y="63.4">C101</text>
<text x="86" y="65.4">CAP</text>
<text x="91.8" y="63.6">D102</text>
<text x="92" y="60.2">100R</text>
<text x="123.8" y="61.4">DIODE</text>
<text x="186" y="63.6">R303</text>
<text x="186" y="65.6">56K</text>
<text x="203.3" y="61.6">IC302</text>
<text x="203.3" y="63.6">DIP8</text>
<text x="32.4" y="71.5">J40</text>
<text x="50" y="71.5">D101</text>
<text x="103.9" y="69.3">C305</text>
<text x="103.9" y="71.4">22u/50V</text>
<text x="50" y="77.6">DIODE</text>
<text x="66.8" y="77.6">R104</text>
<text x="88.1" y="77">R201</text>
<text x="91.8" y="73.6">C201</text>
<text x="91.8" y="75.5">CAP</text>
<text x="66.8" y="79.5">56K</text>
<text x="88.1" y="80.1">1K</text>
<text x="98" y="82.9">R?</text>
<text x="32.4" y="89.5">J18</text>
<text x="66.8" y="87.5">R108</text>
<text x="66.8" y="89.5">56K</text>
<text x="78.1" y="88.9">R220</text>
<text x="92.2" y="87.5">Q?</text>
<text x="92.2" y="89.5">PNP</text>
<text x="98" y="86.1">10K</text>
<text x="120.4" y="85.5">R321</text>
<text x="120.4" y="87.5">2.74K</text>
<text x="181.4" y="85.3">C303</text>
<text x="181.4" y="87.3">CAP</text>
<text x="190" y="85.5">R327</text>
<text x="190" y="87.5">1K</text>
<text x="78.1" y="92">1K</text>
<text x="101.9" y="94.8">R319</text>
<text x="111.8" y="90.8">R320</text>
<text x="111.8" y="94.1">10K</text>
<text x="151.6" y="95.4">IC301</text>
<text x="181.4" y="90.8">R307</text>
<text x="181.4" y="94.1">8.25K</text>
<text x="68" y="101.2">D106</text>
<text x="90.6" y="99.4">R311</text>
<text x="90.6" y="101.4">100K</text>
<text x="101.9" y="98">2.74K</text>
<text x="181.4" y="98.8">R?</text>
<text x="195.9" y="99.4">R208</text>
<text x="195.9" y="101.4">4.7K</text>
<text x="201.8" y="99.4">R?</text>
<text x="201.8" y="101.4">470R</text>
<text x="207.9" y="99.4">R?</text>
<text x="207.9" y="101.4">470R</text>
<text x="213.8" y="99.4">R?</text>
<text x="213.8" y="101.4">470R</text>
<text x="219.8" y="99.4">R?</text>
<text x="219.8" y="101.4">470R</text>
<text x="225.7" y="99.4">RR201 RR202</text>
<text x="225.7" y="101.4">470R</text>
<text x="231.7" y="101.4">470R</text>
<text x="68" y="103.2">ZENER2</text>
<text x="82" y="102.8">R313</text>
<text x="82" y="106">220k</text>
<text x="181.4" y="102">RES1</text>
<text x="183.2" y="103.4">C?</text>
<text x="81.9" y="109.4">D303</text>
<text x="183.2" y="109.4">CAP</text>
<text x="81.9" y="115.3">DIODE1</text>
<text x="84.1" y="119.1">D302</text>
<text x="42.3" y="124.7">R111</text>
<text x="52.1" y="123.3">D105</text>
<text x="62.2" y="124.7">R107</text>
<text x="72.1" y="124.7">R106</text>
<text x="82" y="124.7">R105</text>
<text x="82" y="121.1">DIODE</text>
<text x="100" y="121.1">C312</text>
<text x="100" y="123.1">CAP</text>
<text x="211.2" y="121.3">IC201</text>
<text x="211.2" y="123.3">ULN2003</text>
<text x="241" y="125.3">J705</text>
<text x="32.4" y="127.3">J751</text>
<text x="42.3" y="127.8">22R</text>
<text x="52.1" y="129.3">DIODE</text>
<text x="52.1" y="131.2">D104</text>
<text x="62.2" y="127.8">180K</text>
<text x="72.1" y="127.8">180k</text>
<text x="82" y="127.8">180k</text>
<text x="90.6" y="129.3">R312</text>
<text x="90.6" y="131.2">10k</text>
<text x="100" y="131.1">C311</text>
<text x="215.2" y="126.7">R204</text>
<text x="215.2" y="129.9">390R</text>
<text x="42.3" y="132.7">R110</text>
<text x="42.3" y="135.8">22R</text>
<text x="52.1" y="137.2">DIODE</text>
<text x="100" y="133">CAP</text>
<text x="215.2" y="132.7">R211</text>
<text x="215.2" y="135.8">390R</text>
<text x="42.3" y="140.6">R109</text>
<text x="42.3" y="143.8">22R</text>
<text x="52.1" y="139.2">D103</text>
<text x="66.8" y="143.2">R325</text>
<text x="215.2" y="138.6">R215</text>
<text x="215.2" y="141.8">390R</text>
<text x="241" y="139.2">J706</text>
<text x="32.4" y="147.2">CN5</text>
<text x="52.1" y="145.2">DIODE</text>
<text x="66.8" y="145.2">10K</text>
<text x="215.2" y="144.6">R206</text>
<text x="215.2" y="147.7">390R</text>
<text x="68.2" y="152.9">C318</text>
<text x="68.2" y="154.9">CAP</text>
<text x="171.3" y="151.1">CR301</text>
<text x="215.2" y="150.5">R219</text>
<text x="215.2" y="153.8">390R</text>
<text x="32.4" y="159.1">J707</text>
<text x="84.1" y="160.5">R317</text>
<text x="103.9" y="159.1">T302</text>
<text x="103.9" y="161.1">NPN</text>
<text x="109.9" y="161.1">J711</text>
<text x="128.4" y="157.1">R207</text>
<text x="128.4" y="159.1">16.2K</text>
<text x="137.7" y="158.9">C203</text>
<text x="137.7" y="160.9">CAP</text>
<text x="145.6" y="158.9">CR301</text>
<text x="145.6" y="160.9">CAP</text>
<text x="171.3" y="159.1">C204</text>
<text x="171.3" y="157.1">CAP</text>
<text x="215.2" y="156.5">R218</text>
<text x="215.2" y="159.7">390R</text>
<text x="52.2" y="162.5">R306</text>
<text x="52.2" y="165.7">8.25K</text>
<text x="64.2" y="166.5">R315</text>
<text x="84.1" y="167">T301</text>
<text x="84.1" y="163.7">105K</text>
<text x="92.6" y="167">R318</text>
<text x="119.8" y="162.5">R205</text>
<text x="119.8" y="165.7">1.47M</text>
<text x="127.8" y="166.5">R212</text>
<text x="169.5" y="166.5">R213</text>
<text x="171.3" y="165.1">CAP</text>
<text x="215.2" y="162.5">R209</text>
<text x="215.2" y="165.7">390R</text>
<text x="64.2" y="169.7">10K</text>
<text x="74.1" y="172.5">R316</text>
<text x="84.1" y="169.1">PNP</text>
<text x="92.6" y="169.1">470R</text>
<text x="119.8" y="170.4">R216</text>
<text x="119.8" y="173.7">1.47M</text>
<text x="127.8" y="169.7">1.47M</text>
<text x="169.5" y="169.7">16.2K</text>
<text x="32.4" y="175">J26</text>
<text x="52.1" y="175">C106</text>
<text x="74.1" y="175.6">10K</text>
<text x="128.4" y="175">R217</text>
<text x="128.4" y="177">16.2K</text>
<text x="137.7" y="176.8">C205</text>
<text x="137.7" y="178.8">CAP</text>
<text x="145.6" y="176.8">CR301</text>
<text x="145.6" y="178.8">CAP</text>
<text x="52.1" y="181">CAP</text>
</g>
<g font-size="1.8" fill="#800000">
<text x="135.1" y="52.7">V2</text>
<text x="212.9" y="52.7">J5-30</text>
<text x="215.6" y="48.7">B</text>
<text x="239.4" y="52.7">A</text>
<text x="239.4" y="50.6">C</text>
<text x="239.4" y="48.7">D</text>
<text x="192.4" y="55.6">V1</text>
<text x="214.6" y="56.6">V1</text>
<text x="212.9" y="60.6">J5-22</text>
<text x="239.4" y="64.6">J5-17</text>
<text x="88.8" y="69.6">UV DIODE</text>
<text x="104.3" y="66.5">V1</text>
<text x="124.2" y="66.5">MC</text>
<text x="181.8" y="70.5">A</text>
<text x="212.9" y="70.5">J5-12</text>
<text x="214.6" y="66.5">V2</text>
<text x="239.4" y="66.5">J5-15</text>
<text x="81.4" y="74.5">V2</text>
<text x="140.7" y="77.6">V1</text>
<text x="146.6" y="77.6">V1</text>
<text x="181.8" y="72.6">B</text>
<text x="181.8" y="74.5">C</text>
<text x="181.8" y="76.5">D</text>
<text x="212.9" y="72.6">J5-10</text>
<text x="213.6" y="76.5">J5-6</text>
<text x="213.6" y="74.5">J5-8</text>
<text x="191.8" y="82.5">J707-3</text>
<text x="213.6" y="78.5">J5-4</text>
<text x="213.6" y="80.5">J5-2</text>
<text x="76.7" y="94.4">IC301-17</text>
<text x="89" y="91.4">V1</text>
<text x="127.3" y="94.4">J5-30</text>
<text x="192.4" y="93.5">IC201-7 J5-10</text>
<text x="205.7" y="93.5">J5-8</text>
<text x="211.6" y="93.5">J5-6</text>
<text x="217.6" y="93.5">J5-2</text>
<text x="223.5" y="93.5">J5-4</text>
<text x="229.1" y="93.5">J5-12</text>
<text x="93.6" y="96.4">J5-22</text>
<text x="102.4" y="112.4">V1</text>
<text x="169.9" y="118.3">V2</text>
<text x="173.9" y="114.3">IC301-17</text>
<text x="129.4" y="120.3">J5-17</text>
<text x="129.4" y="122.3">J5-15</text>
<text x="154.4" y="121.3">UV</text>
<text x="127.3" y="130.2">IC201-7</text>
<text x="131" y="128.3">RY</text>
<text x="65.2" y="137.2">V1</text>
<text x="100.6" y="153.2">MC</text>
<text x="62.6" y="164.1">J707-3</text>
<text x="57.4" y="168.1">RY</text>
<text x="81.1" y="177">V2</text>
</g>
</svg>
